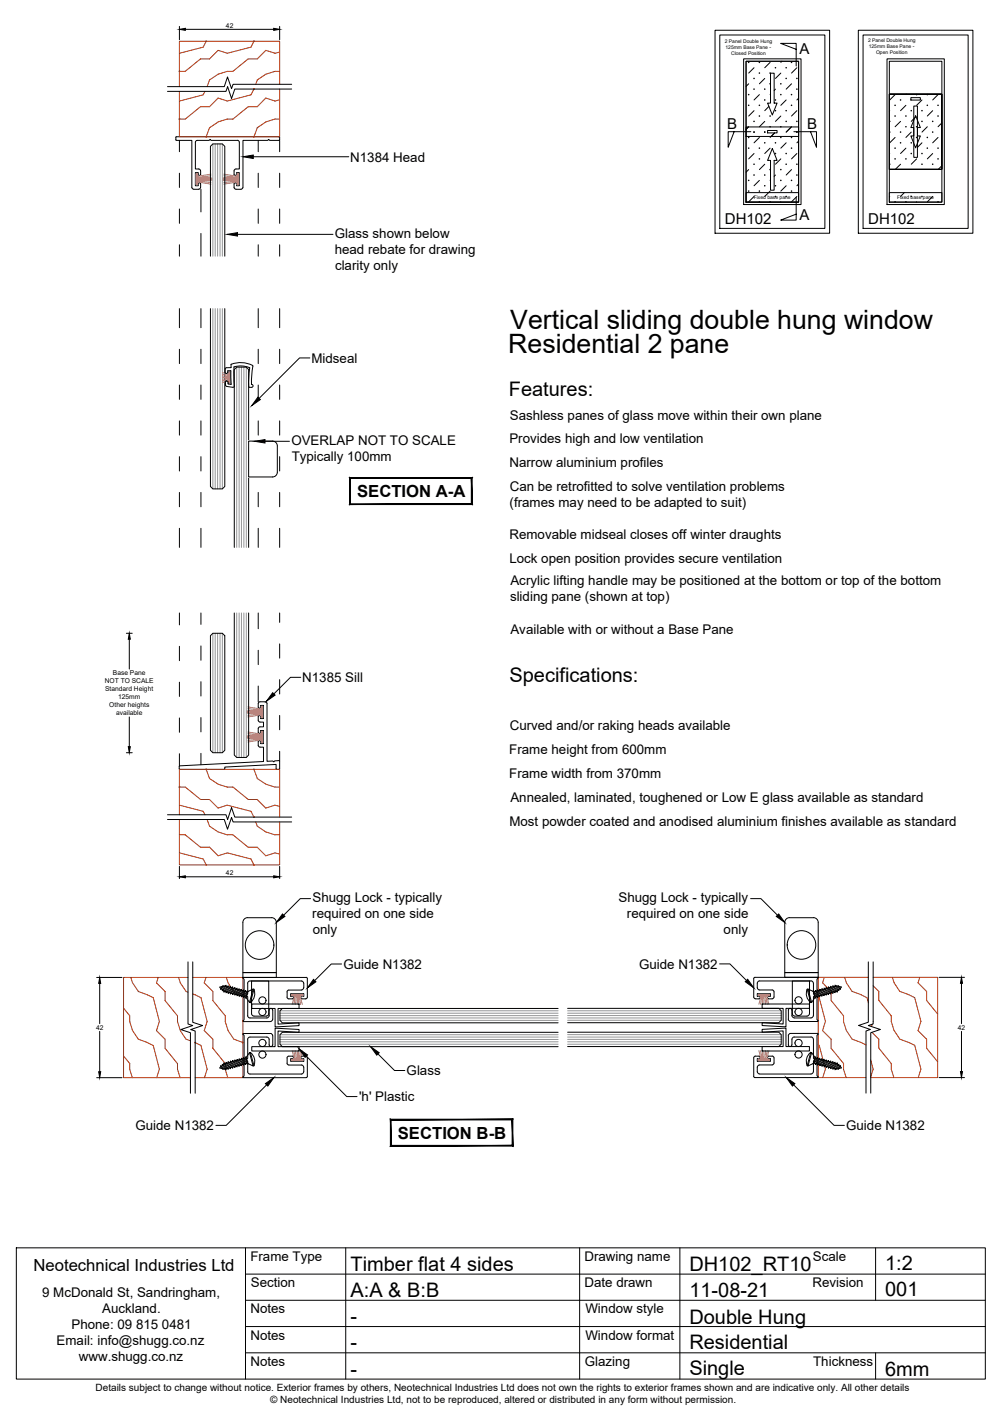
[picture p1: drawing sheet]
<svg xmlns="http://www.w3.org/2000/svg" width="210mm" height="297mm" viewBox="0 0 210 297" stroke-linecap="round" stroke-linejoin="round" font-family="sans-serif">
<!-- layer: APL Notes -->
<g fill="#000" stroke="#000" stroke-width=".21">
<path d="M98.7 100.2v5.3l.2 .2zM98.7 100.2l.2-.2v5.7zM73.4 100.2h25.3l.2-.2zM73.2 100h25.7l-25.5 .2zM73.2 100l.2 5.5v-5.3zM73.2 100l.2 5.5-.2 .2zM73.4 105.5l-.2 .2 25.5-.2zM73.2 105.7l25.5-.2 .2 .2z"/>
<path d="M107.3 234.6v5.3l.1 .2zM107.3 234.6l.1-.2v5.7zM81.9 234.6h25.4l.1-.2zM81.8 234.4h25.6l-25.5 .2zM81.8 234.4l.1 5.5v-5.3zM81.8 234.4l.1 5.5-.1 .2zM81.9 239.9l-.1 .2 25.5-.2zM81.8 240.1l25.5-.2 .1 .2z"/>
</g>
<!-- layer: AlumOutline -->
<g fill="none" stroke="#000" stroke-width=".21">
<path d="M36.8 29.3l.1 .1M36.8 28.8v.5M36.9 28.6l-.1 .2M36.9 29.4h3.3v9.9l.2 .3 1.2 .1 .4-.5M36.9 28.6h21.6M37.6 29.4v2.4M37.6 36.3v3M42 35.8v.7l-.2 .3-.3-.3v-.3h-.6v2.7h.6v-.4l.3-.2 .2 .2v.8M42.1 39.7v4.7M49 35.8v.7l.3 .3 .2-.3v-.3h.6v2.7h-.6v-.6h-.4v1.1l.3 .3 1.1-.1 .4-.4M49.7 29.4l.4 .4v5.6l-.9 .1-.2 .3M49.8 29.4h-5.6l-.2-.2-.2 .2-2.7 .1-.2 .3v5.6l.9 .1 .2 .3"/>
<path d="M54.1 29.4v2.4M54.1 36.3v3M58.5 28.6l.1 .7-.1 .1M58.5 29.4h-2l-.2-.2-.2 .2h-5.2v9.9M58.6 29.4v2.4M58.6 36.3v3M37.6 43.8v3M37.6 51.3v2.4M42.1 48.9v4.8M54.1 43.8v3M54.1 51.3v2.4M58.6 43.8v3"/>
<path d="M58.6 51.3v2.4M37.6 64.7v4M37.6 73.2v3M42.1 64.7v4M42.1 73.2v3M54.1 64.7v4M54.1 73.2v3M58.6 64.7v4M58.6 73.2v3M37.6 80.7v3M37.6 88.2v3M37.6 95.7v3"/>
<path d="M42.1 80.7v3M42.1 88.2v3M42.1 95.7v3M54.1 80.7v3M54.1 88.2v3M54.1 95.7v3M58.6 80.7v3M58.6 88.2v3M58.6 95.7v3M37.6 103.2v3M37.6 110.7v4M42.1 103.2v3"/>
<path d="M42.1 110.7v4M54.1 103.2v3M54.1 110.7v4M58.6 103.2v3M58.6 110.7v4M37.6 128.4v2.5M37.6 135.4v3M42.1 128.4v2.4M42.1 135.3v3M54.1 128.4v3.3M54.1 136.2v3M58.6 128.4v2"/>
<path d="M58.6 134.9v3M37.6 142.9v3M37.6 150.4v3M37.6 157.9v2.5M42.1 142.8v3M42.1 150.3v3M42.1 157.8v2.4M54.1 148.1l.2 .3 .3-.3M54.1 148.1v-.7l.2-.3 1.3-.1 .3 .2v12.3l1.2-.1 .3 .2 .1-.2h1l.1 1.6-.1 .1M54.1 152.6v.8l.2 .2 .3-.2v-.4h.6v2.8h-.6v-.4l-.3-.3-.2 .3v.9l.4 .2M54.1 143.7v3.3M54.5 156.5h.7v3l-17.5 .9-.2 .6 .2 .1 9.3 .1 .1-.5 10.7-.6 .1 1 .6 .1"/>
<path d="M54.6 148.1v-.3h.6v2.7h-.6v-.4l-.3-.2-.2 .2v.8l.2 .3 .9 .1v1h-.9l-.2 .3M58.6 142.4v3M58.6 149.9v3M58.6 157.4v1.9M50.9 204.9l.2 .2v8.5l-.2 .3 .1 .1M51 204.7l-.1 .2M51 216.5l-.1 .1 .2 .3v8.5l-.2 .2 .1 .1M51 216.5h5.9l.2 .5v1.9a.38 .38 0 0 1-.3 .3 .38 .38 0 0 1-.4-.3l-.1-1.4-.4-.3h-3.5l-.3 .1-.2 .4M51 204.8h13.1M51.9 206v-.3l.5-.2h10.7l.5 .2v1.2l-.2 .4-2.9 .1-.4 .4M51.9 206v2.2l-.3 .3 .3 .3v4M51.9 217.7v4l-.3 .3 .3 .3v2.2"/>
<path d="M56.4 211.6a.37 .37 0 0 1 .4-.4 .37 .37 0 0 1 .3 .4M56.4 211.6l-.1 1.4-.4 .2h-3.5h-.3l-.2-.5M57.1 213.5l-.2 .4-.3 .1h-5.6M57.1 211.6v1.9M60.1 207.8v1.1M64.1 204.7l.3 .3-.1 4.1-.3 .1-.9-.1v-.3h.5v-.7h-2.7v.7l.4-.1 .2 .3-.2 .2h-1l-.2-.3M159.1 205.5l-.4 .2-.1 .3 .1 1.1 .4 .3h2.8l.2 .3 .1 1.2-.4 .3h-.8l-.2-.2 .2-.3h.4v-.6h-2.8v.6l.6 .1v.3l-.9 .1-.4-.2 .1-4.2 13.3-.1-.2 .4v8.5l.3 .2M159.1 205.5h10.8M165.1 211.6a.37 .37 0 0 1 .4-.4 .37 .37 0 0 1 .4 .4M165.1 218.9a.37 .37 0 0 0 .4 .3 .37 .37 0 0 0 .4-.3M165.1 213.5l.3 .4 .2 .1h5.7M165.1 217l.1-.3 .4-.2h5.8l-.3 .4v8.4l.3 .4h-13.4l-.1-4.1 .2-.3h1.1v.4h-.6v.6h2.8v-.6h-.6v-.4h1.1l.2 .3 .1 1.1-.4 .4"/>
<path d="M165.2 211.6v1.9M165.2 217v1.9M165.9 211.6l.1 1.4 .4 .2M166.4 213.2h3.5M169.9 205.5h.2l.3 .5M170.4 212.7l-.1 .3-.4 .2M170.4 217.7l-.3-.4-.2-.1h-3.5l-.4 .3-.1 1.4M170.4 206v2.2l.3 .3-.3 .3v3.9M170.4 217.7v4l.3 .3-.3 .3v2.2M171.4 213.8l-.1 .2M51 225.7h13.1M60.1 222.7l.4 .4 2.9 .1 .2 .4v1.1l-.5 .3h-10.7l-.5-.3v-.2"/>
<path d="M60.1 221.6l.2-.3 1-.1 .2 .3-.1 .2h-.5v.6h2.7v-.6h-.5v-.4l.9-.1 .3 .2 .1 4.1-.3 .2M60.1 221.6v1.1M161.8 223.1l-2.9 .1-.3 .4 .1 1.1 .4 .3h10.8l.2-.1 .3-.4"/>
</g>
<!-- layer: Glass -->
<g fill="none" stroke="#939598" stroke-width=".21">
<path d="M44.6 30.1v23.6M45.1 30.1v23.6M45.6 30.1v23.6M46.1 30.1v23.6M46.6 30.1v23.6M44.6 64.7v37.7M45.1 64.7v37.7M45.6 64.7v37.7M46.1 64.7v37.7M46.6 64.7v37.7M49.6 76.9v37.8M50.1 76.9v37.8"/>
<path d="M50.6 76.9v37.8M51.1 76.9v37.8M51.6 76.9v37.8M44.6 132.7v25M45.1 132.7v25M45.6 132.7v25M46.1 132.7v25M46.6 132.7v25M49.6 128.4v30.3M50.1 128.4v30.3M50.6 128.4v30.3M51.1 128.4v30.3"/>
<path d="M51.6 128.4v30.3M58.6 212.8h58.3M58.6 213.2h58.3M58.6 213.7h58.3M58.6 212.2h58.3M58.6 211.7h58.3M58.6 217.7h58.3M58.6 217.2h58.3M58.6 216.8h58.3M58.6 218.2h58.3M58.6 218.7h58.3M118.9 212.7h44.8"/>
<path d="M118.9 213.2h44.8M118.9 213.7h44.8M118.9 212.2h44.8M118.9 211.7h44.8M118.9 217.2h44.8M118.9 218.2h44.8M118.9 218.7h44.8M118.9 217.7h44.8M118.9 216.7h44.8"/>
</g>
<g fill="none" stroke="#000" stroke-width=".21">
<path d="M44.1 53.7v-23l.5-.6h2l.5 .6v23M44.1 64.7v37.2l.5 .5h2l.5-.5v-37.2M52.1 92.4h5a1.01 1.01 0 0 1 1 1v5.5a1.01 1.01 0 0 1-1 1h-5zM49.1 114.7v-37.3l.5-.5h2l.5 .5v37.3M44.1 133.2l.5-.5h2l.5 .5v24l-.5 .5h-2l-.5-.5zM49.1 128.4v29.8l.5 .5h2l.5-.5v-29.8M52.7 210.3h9.9v1h-4.4v3.2l4.4-.2v.5l-5 .3v-3.8h-4.9zM52.7 219.3h4.9v-3.9l5 .3v.5l-4.4-.2v3.3h4.4v.9h-9.9zM116.9 211.3h-57.8l-.5 .4v2l.5 .6h57.8M116.9 216.2h-57.8l-.5 .6v1.9l.5 .6h57.8M118.9 211.2h44.2l.6 .5v2l-.6 .5h-44.2M118.9 216.2h44.2l.6 .5v2l-.6 .5h-44.2"/>
<path d="M159.7 210.3h9.9v.9h-5v3.9l-4.9-.3v-.6l4.4 .3v-3.3h-4.4zM159.7 215.6l4.9-.2v3.8h5v1h-9.9v-1h4.4v-3.3l-4.4 .3z"/>
<circle cx="55" cy="212" r=".75"/>
<circle cx="55" cy="218.5" r=".75"/>
<circle cx="55" cy="209.6" r=".75"/>
<circle cx="167.3" cy="218.5" r=".75"/>
<circle cx="167.3" cy="209.5" r=".75"/>
<circle cx="167.3" cy="212" r=".75"/>
<circle cx="55" cy="220.9" r=".75"/>
<circle cx="167.3" cy="220.9" r=".75"/>
</g>
<!-- layer: WeatherStrip -->
<g fill="none" stroke="#b85c73" stroke-width=".21">
<path d="M41 36.3h.4v2.4h-.4zM41.2 36.3v2.4M41.4 37.5h3M41.4 38.1l2.8 .5M41.4 37.9l2.8 .3M44.2 37.2l-2.8 .1h3M44.2 36.5l-2.8 .4M44.2 36.8l-2.8 .3M44.4 37.7h-3l2.8 .2M46.6 37.5h3M46.6 37.7h3l-2.7 .2M46.9 37.2l2.7 .1h-3"/>
<path d="M46.9 36.5l2.7 .4M46.9 36.8l2.7 .3M49.6 36.3h.4v2.4h-.4zM49.6 38.1l-2.7 .5M49.6 37.9l-2.7 .3M49.8 36.3v2.4M46.6 78l1.3 .5M46.6 78.4l1.3 .3M46.6 78.7l1.3 .2M46.6 79.1h1.3M47.9 77.9h.4v2.4h-.4zM47.9 79.7l-1.3 .4"/>
<path d="M47.9 79.5l-1.3 .3M47.9 79.3l-1.3 .1M48.1 77.9v2.4M51.7 154.4h3M51.7 154.6h3l-2.8 .1M51.7 149.1h3M51.7 149.3h3l-2.8 .2M51.9 154l2.8 .2h-3M51.9 153.3l2.8 .5M51.9 153.7l2.8 .3M51.9 148.8l2.8 .1h-3M51.9 148.1l2.8 .4"/>
<path d="M51.9 148.4l2.8 .3M54.7 153.2h.4v2.4h-.4zM54.7 147.9h.4v2.4h-.4zM54.7 155l-2.8 .4M54.7 154.8l-2.8 .3M54.7 149.7l-2.8 .5M54.7 149.5l-2.8 .3M54.9 147.9v2.4M54.9 153.2v2.4M61.1 208.2h2.4v.4h-2.4zM61.1 208.4h2.4M61.7 208.6l-.5 1.8"/>
<path d="M61.9 208.6l-.3 1.8M62.1 208.6l-.2 1.8M62.3 208.6v1.8M62.5 208.6l.1 1.8M62.7 208.6l.3 1.8M62.9 208.6l.4 1.8M158.8 208.2h2.4v.4h-2.4zM158.8 208.4h2.4M159.4 208.6l-.4 1.8M159.6 208.6l-.3 1.8M159.8 208.6l-.1 1.8M160 208.6v1.8"/>
<path d="M160.2 208.6l.2 1.8M160.4 208.6l.3 1.8M160.6 208.6l.5 1.8M61.1 221.9h2.4v.3h-2.4zM61.1 222h2.4M61.2 220.1l.5 1.8M61.6 220.1l.3 1.8M61.9 220.1l.2 1.8M62.3 220.1v1.8M62.6 220.1l-.1 1.8M63 220.1l-.3 1.8M63.3 220.1l-.4 1.8"/>
<path d="M158.8 221.8h2.4v.4h-2.4zM158.8 222h2.4M159 220.1l.4 1.7M159.3 220.1l.3 1.7M159.7 220.1l.1 1.7M160 220.1v1.7M160.4 220.1l-.2 1.7M160.7 220.1l-.3 1.7M161.1 220.1l-.5 1.7"/>
</g>
<!-- layer: Components -->
<g fill="none" stroke="#000" stroke-width=".21">
<path d="M47.4 77l-.2 .3v.8l.4 .1 .1-.5h.6M47.5 79.8h.1M47.5 79.8l-.3 .2M47.5 79.8l.2 .1 .1 .5 .6 .1M48.3 77.6l.1 2.9M48.4 77h-1M52.9 76.5l.1 .2M52.9 76.5a5.5 5.5 0 0 0-4.5-.2v.7M53 76.7l-.3 3.8a.32 .32 0 0 1 .3 .3 .32 .32 0 0 1-.3 .3h-.4l-.2-.1M47.2 80.1l.1 .6 .2 .2M47.5 80.9l1.3 .2 .3-.1-.1-4.1a4.3 4.3 0 0 1 3.3 .2l-.2 3.9M46.5 206.7l-.4 .1 .1 .4 .5-.5"/>
<path d="M46.5 206.6l.3-.1-.1 .2M46.5 206.6l-.3 .4M46.7 207.4l.2 .2M46.9 207.6v.2l.2-.1M47.1 206.6l-.5 .7-.2-.2M47.1 206.6l.3-.2-.1 .2M47.1 206.6h-.4M47.1 207.7h.3M47.3 206.6l-.7 .9v-.2M47.3 206.6l.3 .1M47.4 207.7l-.1 .3 .3-.2M47.6 207.8l.2 .1"/>
<path d="M47.6 206.7l.2-.2v.2M47.6 206.7l-.7 .9M47.8 206.7l-.7 1M47.8 206.7l.2 .1M47.8 207.9v.2l.2-.2M48 207.9l.3 .1v.2l.2-.2M48.2 206.8l-.6 1M48.5 208l.2 .1v.2l.3-.1M48.5 206.9l-.3-.1 .1-.2-.3 .2-.6 .9M48.5 206.9l.2-.2v.3h.3l.2-.1-.7 1.1M48.5 206.9l-.7 1M48.7 207l-.7 .9"/>
<path d="M49 207l-.7 1M49 208.2h.2M49.1 207.1l.3 .1-.7 .9M49.2 208.2v.3l.2-.2M49.4 207.2l.3-.2-.1 .2M49.4 208.3l.2 .1M49.6 207.2l.3 .1 .2-.2v.2M49.6 207.2l-.6 1M49.6 208.4v.2l.3-.2M49.9 208.4l.2 .1M49.9 207.3l-.7 .9M50.1 207.3l.2 .1"/>
<path d="M50.1 207.3l-.7 1M50.1 208.5v.2l.2-.2M50.3 207.4l.3-.2-.1 .3M50.3 208.5l.3 .1M50.3 207.4l-.7 1M50.5 207.5h.3M50.5 207.5l-.6 .9M50.6 208.6v.2l.2-.2 .2 .1M50.8 207.5l.2-.1v.2M50.8 207.5l-.7 1M51 207.6l.3 .1M51 207.6l-.7 .9"/>
<path d="M51 208.7v.2l.2-.1M51.2 208.8h.3M51.3 207.7l.2-.2-.1 .2 .3 .1M51.3 207.7l-.7 .9M51.4 207.7l-.6 .9M51.5 208.8v.3l.1-.1M51.7 208.6l-.2 .2M51.7 207.8l-.7 .9M51.9 207.9l-.7 .9M51.9 207.7l1.1-.5-.7 2.8-.7-1zM51.9 207.7l-.2 .1M53 207.2h.2"/>
<path d="M53.2 207.2a2.34 2.34 0 0 1-.8 2.8M53.2 207.2l-.8 2.8h-.1M169.1 207.2a2.34 2.34 0 0 0 .7 2.8M169.1 207.2l.7 2.8M169.3 207.2h-.2M170 210h-.2M170.4 207.7l-.1-.1 .3 .2M170.4 207.7l-1.1-.5 .7 2.8M170.4 207.7l.3 1.3M170.4 207.9l.6 .9M170.6 207.8l.7 .9M170.6 208.6l.2 .2"/>
<path d="M170.7 209l-.7 1M170.8 208.8v.3l-.1-.1M170.9 207.7l.6 .9M171 207.6l-.2-.1 .1 .2-.3 .1M171 208.8h-.2M171 207.6l.7 1M171.3 208.7v.2l-.3-.1M171.3 207.6h-.3M171.3 207.6l.7 .9M171.5 207.5l-.2-.1v.2M171.5 207.5l.7 1M171.7 208.6v.2l-.2-.2-.2 .1"/>
<path d="M171.8 207.4l-.3 .1M171.8 207.4l.6 1M172 207.4l-.3-.2 .1 .2M172 207.4l.6 1M172 208.5l-.3 .1M172.2 208.5v.2l-.2-.2M172.2 207.3l-.2 .1M172.2 207.3l.7 1M172.4 208.4l-.2 .1M172.4 207.3l.7 .9M172.6 208.4v.2l-.2-.2M172.7 207.2l-.3 .1-.2-.2v.2"/>
<path d="M172.7 207.2l.6 1M172.9 207.1l-.3-.1 .1 .2M172.9 208.3l-.3 .1M173.1 208.2v.3l-.2-.2M173.1 207.1h-.2l.7 1M173.3 207l.7 1M173.3 208.2h-.2M173.6 207l.7 .9M173.8 206.9l.2-.1v-.2l.9 1.1M173.8 206.9l-.3-.2 .1 .3h-.3l-.2-.1 .7 1.1M173.8 208l-.2 .1v.2l-.3-.1M173.8 206.9l.7 .9"/>
<path d="M174 206.8l.7 1M174.3 207.9l-.3 .1v.2l-.2-.2M174.5 207.8v.3l-.2-.2M174.5 206.7l.7 1M174.5 206.7l-.3 .1M174.7 206.7l-.3-.2 .1 .2M174.7 206.7l.7 .9M174.7 207.8h-.2M174.9 207.7v.2l-.2-.1M175 206.6l.7 .9v-.2M175 206.6l-.3 .1M175.2 206.5l.5 .8 .2-.2"/>
<path d="M175.2 206.5l-.3-.1 .1 .2M175.2 206.5l.4 .1M175.2 207.7h-.3M175.4 207.6v.2l-.2-.1M175.6 207.4l-.2 .2M175.8 206.7h.4l-.1 .5-.6-.7 .6 .5M46.2 223.5l.6 .5-.6-.7-.1 .4 .4 .1M46.4 223.4l.2-.2 .5 .8M46.6 223.2v-.2l.7 .9M46.7 223.9l.4 .1M46.9 222.9l.7 .9M46.9 222.9l-.2 .2"/>
<path d="M47.1 222.8l-.2-.2v.3M47.1 222.8l.7 1M47.3 223.9l.1 .2-.3-.1M47.4 222.7l.6 1 .3 .2-.1-.2 .3-.1M47.4 222.7l-.3 .1M47.6 222.7l-.3-.2 .1 .2M47.6 222.7l.6 1M47.6 223.8l-.3 .1M47.8 223.8v.2l-.2-.2M47.8 222.6l.7 1M47.8 222.6l-.2 .1M48 222.6l.7 .9"/>
<path d="M48 223.7l-.2 .1M48 222.6l-.2-.2v.2M48.3 222.5l.7 1M48.5 222.4l-.2-.1v.2l-.3 .1M48.5 222.4l.7 1.2-.5-.1v.2l-.2-.1M48.7 222.4l.7 .9-.3 .1M49 222.3l-.3-.1v.2h-.2M49 222.3l.6 1M49.2 222.3h-.2M49.2 222.3l.7 .9M49.4 222.2l-.2-.2v.3M49.4 222.2l.7 1"/>
<path d="M49.6 223.3l.1 .2-.3-.2M49.6 222.1l-.2 .1M49.6 222.1l.7 1M49.9 222.1l-.3-.2v.2M49.9 222.1l.6 .9M50.1 223.2v.2l-.2-.2-.3 .1M50.1 222l-.2 .1M50.1 222l.7 1M50.3 222l-.2-.2v.2M50.3 223.1l-.2 .1M50.3 222l.7 .9M50.5 223l.1 .3-.3-.2"/>
<path d="M50.6 221.9l-.3 .1M50.6 221.9l.7 .9M50.8 223h-.3M50.8 221.8l.6 1M51 222.9v.2l-.2-.1M51 221.8h-.2l-.2-.1v.2M51 221.8l.7 .9M51.2 221.7l-.2-.2v.3M51.2 221.7l.7 .9M51.3 222.8l-.3 .1M51.5 221.6l-.3 .1M51.5 221.6l.2 .3"/>
<path d="M51.6 221.5l-.1-.1v.2M51.7 222.7l-.3 .1 .1 .2-.2-.2M51.7 222.7l.3 .2-.1-.1M52.3 220.5l.7 2.8-1.1-.5-.3-1.3zM52.4 220.5a2.34 2.34 0 0 1 .8 2.7M52.4 220.5l.8 2.8M52.4 220.5h-.1M53.2 223.3h-.2M169.8 220.4l-.7 2.9h.2M169.8 220.4l.2 .1M169.8 220.4a2.34 2.34 0 0 0-.7 2.8M170 220.5l-.7 2.8 1.1-.5"/>
<path d="M170 220.5l.7 1M170.6 222.7l.3 .1-.1 .2 .2-.2M170.6 222.7l-.2 .1M170.7 221.5l.1-.1v.2M170.7 221.5l-.3 1.3M170.8 221.6l.2 .1M170.8 221.6l-.2 .3M171 221.7l.3-.2v.3M171 222.8l.3 .1M171 221.7l-.6 .9M171.3 221.8h.2l.2-.1v.2M171.3 221.8l-.7 .9"/>
<path d="M171.3 222.9v.2l.2-.1M171.5 223h.3M171.5 221.8l-.6 1M171.7 221.9h.3M171.7 221.9l-.7 .9M171.8 223l-.1 .2 .3-.1M172 223.1h.2M172 221.9l.2-.1v.2M172 221.9l-.7 1M172.2 222l.2 .1M172.2 222l-.7 1M172.2 223.1v.3l.2-.2 .3 .1"/>
<path d="M172.4 222.1l.2-.2v.2M172.4 222.1l-.6 .9M172.6 222.1l.3 .1M172.6 222.1l-.6 1M172.7 223.3l-.1 .2 .3-.2M172.9 222.2l.2-.2v.3M172.9 222.2l-.7 .9M173.1 222.3h.2M173.1 222.3l-.7 .9M173.3 222.3l.3-.1v.2h.2M173.3 222.3l-.6 1M173.6 222.4l-.7 .9 .2 .1"/>
<path d="M173.8 222.4l.2-.1v.2l.3 .1M173.8 222.4l-.7 1.2 .2-.2 .3 .1-.1 .2 .3-.1M174 222.5l-.7 .9M174.2 223.7l.3 .1M174.3 222.6l-.7 .9M174.3 222.6l.2-.2v.2M174.5 222.6l-.7 1M174.5 222.6l.2 .1M174.5 223.8l-.1 .2 .3-.2M174.7 222.7l.2-.2v.2M174.7 222.7l-.7 .9M174.7 223.8l.3 .1"/>
<path d="M174.9 222.7l-.7 1-.2 .1v-.2h-.2M174.9 222.7l.3 .1M175 223.9l-.1 .2 .3-.2M175.2 222.8l.2-.2v.3M175.2 222.8l-.7 1M175.4 222.9l-.7 .9M175.4 222.9l.2 .1M175.6 223.8l-.4 .1M175.7 223.2v-.3l-.7 1M175.9 223.3l-.2-.1-.5 .7M176.1 223.4l-.6 .6 .6-.8 .1 .5-.4 .1"/>
</g>
<!-- layer: Glass -->
<g fill="#fff" stroke="#fff" stroke-width=".21">
<path d="M52.1 92.4h5.2zM52.1 92.4h5.2z"/>
<path d="M52.1 92.4l5.3 .1zM52.1 92.4l5.3 .1z"/>
<path d="M52.1 92.5h5.5zM52.1 92.5h5.5z"/>
<path d="M52.1 92.5l5.6 .1zM52.1 92.5l5.6 .1z"/>
<path d="M52.1 92.6l5.8 .2-.2-.2zM52.1 92.6l5.8 .2h-5.8z"/>
<path d="M52.1 92.8l5.9 .1-.1-.1zM52.1 92.8l5.9 .1h-5.9z"/>
<path d="M52.1 92.9l5.9 .2v-.2zM52.1 92.9l5.9 .2h-5.9z"/>
<path d="M52.1 93.1l6 .1-.1-.1zM52.1 93.1l6 .1h-6z"/>
<path d="M52.1 93.2l6 .2v-.2zM52.1 93.2l6 .2h-6z"/>
<path d="M52.1 93.4l6 5.5v-5.5zM52.1 93.4l6 5.5h-6z"/>
<path d="M52.1 98.9l6 .2v-.2zM52.1 98.9l6 .2h-6z"/>
<path d="M52.1 99.1l5.9 .2 .1-.2zM52.1 99.1l5.9 .2h-5.9z"/>
<path d="M52.1 99.3l5.9 .1v-.1zM52.1 99.3l5.9 .1h-5.9z"/>
<path d="M52.1 99.4l5.8 .2 .1-.2zM52.1 99.4l5.8 .2h-5.8z"/>
<path d="M52.1 99.6l5.6 .1 .2-.1zM52.1 99.6l5.6 .1h-5.6z"/>
<path d="M52.1 99.7h5.6zM52.1 99.7l5.5 .1z"/>
<path d="M52.1 99.8h5.5zM52.1 99.8l5.3 .1z"/>
<path d="M52.1 99.9h5.3zM52.1 99.9h5.2z"/>
<path d="M52.1 99.9h5.2zM52.1 99.9h5z"/>
</g>
<!-- layer: Text2 -->
<path d="M26.5 132.7h1.2M27.1 133.9v6.3M26.5 157.7h1.2M27.1 150.2v6.2" fill="none" stroke="#000" stroke-width=".21"/>
<path d="M27.1 132.7l.2 1.2h-.4zM26.9 156.4h.4l-.2 1.3z" fill="#000" stroke="#000" stroke-width=".21"/>
<!-- layer: Dimensions -->
<g fill="none" stroke="#000" stroke-width=".21">
<path d="M37.6 5.5v2.8M38.8 6.1h18.5M58.6 5.5v2.8M37.6 181.5v2.6M38.8 183.7h18.5M58.6 181.5v2.6M20.2 204.8h5.4M20.9 206v8.4M20.9 216.1v8.4M196.7 204.7h5.3M201.4 206v8.4M201.4 216.1v8.4"/>
<path d="M20.2 225.7h5.4M196.7 225.7h5.3"/>
</g>
<path d="M37.6 6.1l1.2-.2v.5zM57.3 5.9l1.3 .2-1.3 .3zM37.6 183.7l1.2-.2v.4zM57.3 183.5l1.3 .2-1.3 .2zM20.9 204.8l.2 1.2h-.4zM201.4 204.7l.2 1.3h-.4zM20.7 224.5h.4l-.2 1.2zM201.2 224.5h.4l-.2 1.2z" fill="#000" stroke="#000" stroke-width=".21"/>
<!-- layer: Timber 1 -->
<g fill="#b82e00" stroke="#b82e00" stroke-width=".21">
<circle cx="53.2" cy="28.6" r=".08"/>
<circle cx="43.2" cy="28.6" r=".08"/>
<circle cx="37.6" cy="24.9" r=".08"/>
<circle cx="37.6" cy="14.9" r=".08"/>
<circle cx="53.2" cy="18.7" r=".08"/>
<circle cx="53.2" cy="8.6" r=".08"/>
<circle cx="43.2" cy="8.6" r=".08"/>
<circle cx="53.2" cy="161.2" r=".08"/>
<circle cx="43.2" cy="161.2" r=".08"/>
<circle cx="37.6" cy="164.9" r=".08"/>
<circle cx="53.2" cy="171.2" r=".08"/>
<circle cx="53.2" cy="181.2" r=".08"/>
<circle cx="43.2" cy="181.2" r=".08"/>
<circle cx="50.9" cy="208.4" r=".08"/>
<circle cx="50.9" cy="218.4" r=".08"/>
<circle cx="40.9" cy="218.4" r=".08"/>
</g>
<g fill="none" stroke="#b82e00" stroke-width=".21">
<path d="M42.9 19.1l-.3 .7-5 1.4M43.2 8.6l-.6 1.2-5 1.4M47.6 11.1l-1.9-.6-1.8 1.8h-1.9l-3.2 2.7h-1.2M53.2 18.7l-.6 1.1-5 1.4M53.2 8.6l-.6 1.2-5 1.4M55.7 15.5l-1.8 1.2-.3 1M58.6 17.7v-9.1h-21v9.5M58.6 18.7v9.9h-21v-9.5M58.6 10.9l-1 .3-1.9-.7-1.8 1.8h-1.9l-3.2 2.7h-1.2l-1.9 .5-1.8 1.2-.5 1.4M58.6 15h-1l-1.9 .5M37.6 24.9h1.2M47.6 21.2l-1.9-.7-1.8 1.9h-1.9l-3.2 2.6"/>
<path d="M48.8 24.9h-1.2l-1.9 .6-1.8 1.3-.7 1.8M55.7 25.6l-1.8 1.2-.7 1.8M58.6 20.9l-1 .3-1.9-.7-1.8 1.9h-1.9l-3.2 2.6M58.6 24.9h-1l-1.9 .6M37.6 171.7v9.5h21v-9M37.6 170.7v-9.5h21v10M37.6 178.7l5 1.3 .6 1.2M37.6 168.7l5 1.3M37.6 164.9h1.2l3.2 2.6h1.9l1.8 1.8 1.9-.6M37.6 174.9h1.2l3.2 2.6h1.9l1.8 1.8 1.9-.6M37.6 174.9h.1M42.6 170l.3 .7"/>
<path d="M43.2 161.2l.7 1.9 1.8 1.2M43.4 171.7l.5 1.4 1.8 1.2 1.9 .6h1.2l3.2 2.6h1.9l1.8 1.8 1.9-.6M45.7 164.3l1.9 .6h1.2l3.2 2.6h1.9l1.8 1.8 1.9-.6 1 .2M47.6 178.7l5 1.3 .6 1.2M47.6 168.7l5 1.3M52.6 170l.6 1.2M53.2 161.2l.7 1.9 1.8 1.2M53.6 172.2l.3 .9 1.8 1.2M55.7 164.3l1.9 .6h1M55.7 174.3l1.9 .6h1M57.6 178.7l1 .2M25.9 211.2l1.3 1.6v1.2l.6 1.9"/>
<path d="M27.4 204.8l.4 1.1M27.8 205.9l1.2 1.8M27.8 215.9l1.2 1.8M29 207.7l3.1 1.3 1.3 5M29 217.7l3.1 1.3 1.3 5M32.8 215.9l1.8 1.8v1.9l2.6 3.2v1.2l.5 1.7M33.1 204.8l-.3 1.1 1.8 1.8v1.9l2.6 3.2v1.2l.6 1.9M33.4 214l-.6 1.9M37.4 204.8l.4 1.1 1.2 1.8 .4 .1M37.8 215.9l1.2 1.8 .9 .3M39.4 204.8h-13.5v20.9h14M40.4 204.8h10.5v20.9h-10"/>
<path d="M40.4 208.2l1.7 .8 1.3 5M40.9 218.4l1.2 .6 1.3 5M42.8 215.9l1.8 1.8v1.9l2.6 3.2v1.2l.5 1.7M43.2 204.8l-.4 1.1 1.8 1.8v1.9l2.6 3.2v1.2l.6 1.9M43.4 214l-.6 1.9M47.4 204.8l.4 1.1 1.2 1.8 1.9 .7M47.8 215.9l1.2 1.8 1.9 .7M171.4 208.9l.2 .1 1.3 5-.6 1.9 1.8 1.8v1.9l2.6 3.2v1.2l.6 1.7M171.4 218.9l.2 .1 1.3 5-.5 1.7M172.7 204.7l-.4 1.2 1.8 1.8v1.9l2.6 3.2v1.2l.6 1.9 1.2 1.8 2.9 1.2M176.9 204.7l.4 1.2 1.2 1.8M178.5 207.7l3.1 1.3 .3 1.1"/>
<path d="M181.9 204.7h-10.5v21h10M182.7 216.2l1.4 1.5v1.9M182.7 214.6l-.1 .4M182.9 204.7h13.5v21h-14M182.9 213.9v.1M182.9 206.5l1.2 1.2v1.9M184.1 209.6l2.6 3.2v1.2l.6 1.9M184.1 219.6l2.6 3.2v1.2l.6 1.7M186.9 204.7l.4 1.2M187.3 215.9l1.2 1.8 3.1 1.3 1.3 5M187.3 205.9l1.2 1.8M188.5 207.7l3.1 1.3 1.3 5"/>
<path d="M192.7 204.7l-.4 1.2 1.8 1.8v1.9l2.3 2.8M192.9 214l-.6 1.9 1.8 1.8v1.9l2.3 2.8M25.9 221.2l1.3 1.6v1.2l.5 1.7M33.4 224l-.6 1.7M43.4 224l-.6 1.7M182.4 222l.5 2-.5 1.6M192.9 224l-.5 1.7"/>
</g>
<!-- layer: Shugg Blocks -->
<path d="M61.1 18.7h-11.9l-.7 1.9-.8-2.5-.4 1h-12.2M61.1 17.7h-12.3l-.3 .9-.8-2.5-.7 2h-11.9M35.1 170.7h12.2l.4 1 .8-2.5 .7 2h11.9M35.1 171.7h11.9l.7 2 .8-2.5 .3 1h12.3M39.4 201.5v13l1 .3-2.5 .9 2 .6v12.7M40.4 201.5v12.7l2 .6-2.4 .9 .9 .3v13M181.9 201.5v12.6l-2 .7 2.4 .9-.9 .3v13M182.9 201.5v13l-1 .3 2.5 .9-2 .6v12.7" fill="none" stroke="#000" stroke-width=".21"/>
<!-- layer: TitleBlock -->
<g fill="none" stroke="#000" stroke-width=".21">
<path d="M149.8 6.3h24v42.6h-24zM150.8 7.3h22v40.5h-22zM155.8 12.3h12v30.5h-12zM156.3 12.8h11v15.8h-11zM156.3 12.8h11v29.5h-11zM156.8 17.6l-.5 .5M158 14.2l-1.2 1.1M159.1 19.8l-1.1 1.1M160.2 16.4l-1.1 1.2M161.3 13.1l-1.1 1.1M161.4 15.3h.8v6.3h.6l-1 2.5-1-2.5h.6zM161.4 19.7l-.1 .1"/>
<path d="M162.4 18.7l-.2 .3M163.6 15.3l-1.2 1.1M163.8 12.8l-.2 .3M165.8 17.6l-1.1 1.1M166.8 10.3l-3.3-1.2h3.3v4.7M166.9 14.2l-1.1 1.1M179.8 6.3h24v42.6h-24zM180.8 7.3h22v40.5h-22zM185.8 12.3h12v30.5h-12zM186.3 12.8h11v29.5h-11zM186.3 19.7h11v15.8h-11h11v-15.8h-11v15.8zM187.5 19.8l-1.1 1.1"/>
<path d="M189.9 19.7l-.1 .1M196.5 19.8l-1.1 1.1M153.8 27.6l-1.3 3.2v-3.2h4.8M156.3 26.6h11v15.7h-11zM156.8 26.6l-.5 .5M156.8 35.5l-.5 .6M158 23.2l-1.2 1.1M158 32.2l-1.2 1.1M159.1 28.8l-1.1 1.1M159.1 37.8l-1.1 1.1M160.2 25.4l-1.1 1.2M160.2 34.4l-1.1 1.1"/>
<path d="M160.8 27.3h2v.5h-2zM161.1 22.3l-.9 .9M161.3 31l-1.1 1.2M161.4 37.7l-.1 .1M161.8 31.1l1 2.5h-.6v6.2h-.8v-6.2h-.6zM162.3 27.8l-1 1M162.4 36.7l-.2 .2M163.6 24.3l-1.2 1.1M163.6 33.3l-1.2 1.1M164.7 20.9l-1.1 1.2M164.7 29.9l-1.1 1.1M164.7 38.9l-1.1 1.1"/>
<path d="M165.8 26.6l-1.1 1.1M165.8 35.5l-1.1 1.2M166.3 27.6h4.7v3.2l-1.2-3.2M166.9 23.2l-1.1 1.1M166.9 32.2l-1.1 1.1M167.3 20.6l-.4 .3M167.3 29.6l-.4 .3M167.3 38.6l-.4 .3M186.4 23.2l-.1 .1M186.4 32.2l-.1 .1M187.5 28.8l-1.1 1.1M188.7 25.4l-1.2 1.2"/>
<path d="M188.7 34.4l-1.1 1.1M189.8 22.1l-1.1 1.1M189.8 31l-1.1 1.2M190.8 20.5h2v.5h-2zM190.9 27.7l-1.1 1.1M191.4 22.2h.8v6.3h.6l-1 2.5-1-2.5h.6zM191.4 24.9l-.5 .5M191.8 24.2l1 2.5h-.6v6.3h-.8v-6.3h-.6zM191.9 24.4l-.3 .3M192 33.3l-1.1 1.1M193.1 20.9l-1.1 1.2M193.1 29.9l-.9 1"/>
<path d="M194.3 26.6l-1.2 1.1M195.4 23.2l-1.1 1.1M195.4 32.2l-1.1 1.1M196.5 28.8l-1.1 1.1M197.3 25.7l-.8 .9M197.3 34.7l-.7 .8M156.3 40.4h11v1.9h-11zM158 41.2l-1.2 1.1M161.3 40l-1.1 1.2M163.6 42.3h-.1M166.8 41.3v4.8h-3.3l3.3-1.2M166.9 41.2l-1.1 1.1"/>
<path d="M186.3 40.4h11v1.9h-11zM186.4 41.2h-.1M189.4 40.4l-.7 .8M192 42.3h-.1M195.4 41.2l-1.1 1.1"/>
</g>
<g fill="#000" stroke="#000" stroke-width=".21">
<circle cx="156.8" cy="19.8" r=".06"/>
<circle cx="156.8" cy="13.1" r=".06"/>
<circle cx="158" cy="16.4" r=".06"/>
<circle cx="158" cy="18.7" r=".06"/>
<circle cx="159.1" cy="13.1" r=".06"/>
<circle cx="159.1" cy="15.3" r=".06"/>
<circle cx="160.2" cy="18.7" r=".06"/>
<circle cx="161.3" cy="15.3" r=".06"/>
<circle cx="161.3" cy="17.6" r=".06"/>
<circle cx="162.4" cy="14.2" r=".06"/>
<circle cx="163.6" cy="17.6" r=".06"/>
<circle cx="163.6" cy="19.8" r=".06"/>
<circle cx="164.7" cy="16.4" r=".06"/>
<circle cx="164.7" cy="14.2" r=".06"/>
<circle cx="165.8" cy="13.1" r=".06"/>
<circle cx="165.8" cy="19.8" r=".06"/>
<circle cx="166.9" cy="16.4" r=".06"/>
<circle cx="166.9" cy="18.7" r=".06"/>
<circle cx="192" cy="19.8" r=".06"/>
<circle cx="194.3" cy="19.8" r=".06"/>
<circle cx="156.8" cy="28.8" r=".06"/>
<circle cx="156.8" cy="22.1" r=".06"/>
<circle cx="156.8" cy="37.8" r=".06"/>
<circle cx="156.8" cy="31" r=".06"/>
<circle cx="158" cy="27.7" r=".06"/>
<circle cx="158" cy="25.4" r=".06"/>
<circle cx="158" cy="34.4" r=".06"/>
<circle cx="158" cy="36.7" r=".06"/>
<circle cx="159.1" cy="24.3" r=".06"/>
<circle cx="159.1" cy="22.1" r=".06"/>
<circle cx="159.1" cy="31" r=".06"/>
<circle cx="159.1" cy="33.3" r=".06"/>
<circle cx="160.2" cy="20.9" r=".06"/>
<circle cx="160.2" cy="36.7" r=".06"/>
<circle cx="160.2" cy="29.9" r=".06"/>
<circle cx="160.2" cy="27.7" r=".06"/>
<circle cx="160.2" cy="38.9" r=".06"/>
<circle cx="161.3" cy="35.5" r=".06"/>
<circle cx="161.3" cy="24.3" r=".06"/>
<circle cx="161.3" cy="26.5" r=".06"/>
<circle cx="162.4" cy="38.9" r=".06"/>
<circle cx="162.4" cy="32.2" r=".06"/>
<circle cx="162.4" cy="20.9" r=".06"/>
<circle cx="162.4" cy="29.9" r=".06"/>
<circle cx="162.4" cy="23.2" r=".06"/>
<circle cx="163.6" cy="26.5" r=".06"/>
<circle cx="163.6" cy="28.8" r=".06"/>
<circle cx="163.6" cy="37.8" r=".06"/>
<circle cx="163.6" cy="35.5" r=".06"/>
<circle cx="164.7" cy="32.2" r=".06"/>
<circle cx="164.7" cy="23.2" r=".06"/>
<circle cx="164.7" cy="25.4" r=".06"/>
<circle cx="164.7" cy="34.4" r=".06"/>
<circle cx="165.8" cy="37.8" r=".06"/>
<circle cx="165.8" cy="28.8" r=".06"/>
<circle cx="165.8" cy="22.1" r=".06"/>
<circle cx="165.8" cy="31" r=".06"/>
<circle cx="166.9" cy="25.4" r=".06"/>
<circle cx="166.9" cy="34.4" r=".06"/>
<circle cx="166.9" cy="27.7" r=".06"/>
<circle cx="166.9" cy="36.7" r=".06"/>
<circle cx="186.4" cy="27.7" r=".06"/>
<circle cx="186.4" cy="34.4" r=".06"/>
<circle cx="186.4" cy="25.4" r=".06"/>
<circle cx="187.5" cy="31" r=".06"/>
<circle cx="187.5" cy="22.1" r=".06"/>
<circle cx="187.5" cy="33.3" r=".06"/>
<circle cx="187.5" cy="24.3" r=".06"/>
<circle cx="188.6" cy="27.7" r=".06"/>
<circle cx="188.6" cy="20.9" r=".06"/>
<circle cx="188.6" cy="29.9" r=".06"/>
<circle cx="189.8" cy="24.3" r=".06"/>
<circle cx="189.8" cy="26.5" r=".06"/>
<circle cx="189.8" cy="33.3" r=".06"/>
<circle cx="190.9" cy="23.2" r=".06"/>
<circle cx="190.9" cy="29.9" r=".06"/>
<circle cx="190.9" cy="32.2" r=".06"/>
<circle cx="192" cy="26.5" r=".06"/>
<circle cx="192" cy="28.8" r=".06"/>
<circle cx="193.1" cy="34.4" r=".06"/>
<circle cx="193.1" cy="25.4" r=".06"/>
<circle cx="193.1" cy="32.2" r=".06"/>
<circle cx="193.1" cy="23.2" r=".06"/>
<circle cx="194.3" cy="31" r=".06"/>
<circle cx="194.3" cy="22.1" r=".06"/>
<circle cx="194.3" cy="28.8" r=".06"/>
<circle cx="195.4" cy="34.4" r=".06"/>
<circle cx="195.4" cy="25.4" r=".06"/>
<circle cx="195.4" cy="27.7" r=".06"/>
<circle cx="196.5" cy="31" r=".06"/>
<circle cx="196.5" cy="22.1" r=".06"/>
<circle cx="196.5" cy="24.3" r=".06"/>
<circle cx="196.5" cy="33.3" r=".06"/>
<circle cx="156.8" cy="40" r=".06"/>
<circle cx="159.1" cy="42.3" r=".06"/>
<circle cx="159.1" cy="40" r=".06"/>
<circle cx="161.3" cy="42.3" r=".06"/>
<circle cx="162.4" cy="41.2" r=".06"/>
<circle cx="164.7" cy="41.2" r=".06"/>
<circle cx="165.8" cy="40" r=".06"/>
<circle cx="187.5" cy="42.3" r=".06"/>
<circle cx="189.8" cy="42.3" r=".06"/>
<circle cx="190.9" cy="41.2" r=".06"/>
<circle cx="193.1" cy="41.2" r=".06"/>
<circle cx="196.5" cy="42.3" r=".06"/>
</g>
<!-- layer: Components 3 -->
<g fill="none" stroke="#000" stroke-width=".21">
<path d="M51.9 192.2a1.01 1.01 0 0 0-1 1v10.5h7v-10.5a1.01 1.01 0 0 0-1-1M51.9 192.2h5M165.4 192.2a1.01 1.01 0 0 0-1 1v10.5h7v-10.5a1.01 1.01 0 0 0-1-1M165.4 192.2h5M50.9 203.7h7v1.1h-7zM55.8 212.8h.2l.3-.4v-6.9h-3.6l.1 7.1 .4 .2 2.6 .1M164.4 203.7h7v1h-7zM166 205.5h3.6v6.8l-.3 .5h-2.8l-.5-.2z"/>
<circle cx="54.4" cy="198" r="3"/>
<circle cx="167.9" cy="197.9" r="3"/>
</g>
<!-- layer: Title Block -->
<g fill="none" stroke="#000" stroke-width=".21">
<path d="M53.1 32.8h20M49.8 49.1h20M64.9 75h-2.1l-8.5 8.4M55.5 92.4h5.1M63 141.9h-2.2l-3.4 3.5M65.1 188.2h-2.2l-3.5 3.5M157.2 188.2h2.2l3.5 3.5M71.6 201.9h-2.2l-3.5 3.5M150.7 201.9h2.2l3.5 3.5M55.9 227.3l-8.5 8.4h-2.2M64.2 221.2l8.4 8.5h2.2M79.2 220.8l3.4 3.4h2.2"/>
<path d="M166.3 227.3l8.4 8.4h2.2M3.4 261.4h203v27.5h-203zM51.4 266.9h155M51.4 272.4h155M51.4 277.9h155M51.4 261.4v27.5M72.4 261.4v27.5M121.4 261.4v27.5M142.4 261.4v27.5M183.4 261.4v11M51.4 283.4h155M183.4 283.4v5.5"/>
</g>
<g fill="#000" stroke="#000" stroke-width=".21">
<path d="M50.9 32.8l2.2-.3v.7zM47.6 49.1l2.2-.4v.8zM54 83.2l.5 .5-1.8 1.3zM53.4 92.4l2.1-.3v.7zM57.1 145.1l.5 .5-1.8 1.3zM59.2 191.5l.5 .5-1.8 1.2zM163.1 191.5l1.3 1.7-1.8-1.2zM65.7 205.2l.5 .5-1.8 1.2zM156.6 205.1l1.3 1.8-1.8-1.3zM55.6 227l1.8-1.3-1.3 1.8zM62.6 219.7l1.8 1.3-.5 .5zM77.6 219.3l1.8 1.2-.5 .5z"/>
<path d="M164.7 225.7l1.8 1.3-.5 .5z"/>
</g>
<g font-size="5.6">
<text x="106.9" y="68.9">Vertical sliding double hung window</text>
<text x="106.5" y="73.9">Residential 2 pane</text>
</g>
<g font-size="4.2">
<text x="106.6" y="82.9">Features:</text>
<text x="106.7" y="142.9">Specifications:</text>
<text x="73.4" y="266.2">Timber flat 4 sides</text>
<text x="144.4" y="266.2">DH102_RT10</text>
<text x="185.4" y="265.9">1:2</text>
<text x="73.4" y="271.7">A:A &amp; B:B</text>
<text x="144.4" y="271.6">11-08-21</text>
<text x="185.4" y="271.6">001</text>
<text x="73.4" y="277.2">-</text>
<text x="144.4" y="277.2">Double Hung</text>
<text x="73.4" y="282.7">-</text>
<text x="144.4" y="282.6">Residential</text>
<text x="73.4" y="288.2">-</text>
<text x="144.4" y="288.1">Single</text>
<text x="185.4" y="288.2">6mm</text>
</g>
<g font-size="3.5">
<text x="74.8" y="104.1">SECTION A-A</text>
<text x="83.3" y="238.5">SECTION B-B</text>
<text x="7" y="266.3">Neotechnical Industries Ltd</text>
</g>
<g font-size="3.1">
<text x="167.5" y="11.3">A</text>
<text x="152.3" y="27">B</text>
<text x="169.1" y="27">B</text>
<text x="151.8" y="47">DH102</text>
<text x="167.5" y="46.1">A</text>
<text x="181.9" y="47">DH102</text>
</g>
<g font-size="2.8">
<text x="73.4" y="33.8">N1384 Head</text>
<text x="70.1" y="53.2">head rebate for drawing</text>
<text x="70.1" y="49.8">Glass shown below</text>
<text x="70.2" y="56.5">clarity only</text>
<text x="65.2" y="76">Midseal</text>
<text x="106.8" y="87.9">Sashless panes of glass move within their own plane</text>
<text x="61" y="93.2">OVERLAP NOT TO SCALE</text>
<text x="106.7" y="92.9">Provides high and low ventilation</text>
<text x="61.1" y="96.5">Typically 100mm</text>
<text x="106.7" y="97.9">Narrow aluminium profiles</text>
<text x="106.8" y="106.3">(frames may need to be adapted to suit)</text>
<text x="106.8" y="102.9">Can be retrofitted to solve ventilation problems</text>
<text x="106.7" y="112.9">Removable midseal closes off winter draughts</text>
<text x="106.7" y="117.9">Lock open position provides secure ventilation</text>
<text x="106.8" y="126">sliding pane (shown at top)</text>
<text x="106.9" y="122.6">Acrylic lifting handle may be positioned at the bottom or top of the bottom</text>
<text x="106.9" y="132.9">Available with or without a Base Pane</text>
<text x="63.3" y="142.9">N1385 Sill</text>
<text x="106.8" y="152.9">Curved and/or raking heads available</text>
<text x="106.7" y="157.9">Frame height from 600mm</text>
<text x="106.7" y="162.9">Frame width from 370mm</text>
<text x="106.9" y="167.9">Annealed, laminated, toughened or Low E glass available as standard</text>
<text x="106.7" y="172.9">Most powder coated and anodised aluminium finishes available as standard</text>
<text x="65.5" y="189">Shugg Lock - typically</text>
<text x="129.6" y="189">Shugg Lock - typically</text>
<text x="65.4" y="192.3">required on one side</text>
<text x="65.5" y="195.7">only</text>
<text x="131.3" y="192.3">required on one side</text>
<text x="151.6" y="195.7">only</text>
<text x="71.9" y="203">Guide N1382</text>
<text x="133.9" y="202.9">Guide N1382</text>
<text x="85.2" y="225.3">Glass</text>
<text x="75.2" y="230.7">'h' Plastic</text>
<text x="28.4" y="236.8">Guide N1382</text>
<text x="177.3" y="236.8">Guide N1382</text>
<text x="52.4" y="264.1">Frame Type</text>
<text x="52.5" y="269.7">Section</text>
<text x="122.4" y="264.1">Drawing name</text>
<text x="122.4" y="269.6">Date drawn</text>
<text x="170.2" y="269.6">Revision</text>
<text x="170.3" y="264.2">Scale</text>
<text x="8.8" y="271.8">9 McDonald St, Sandringham,</text>
<text x="21.4" y="275.1">Auckland.</text>
<text x="52.5" y="275.1">Notes</text>
<text x="122.6" y="275.1">Window style</text>
<text x="11.9" y="281.8">Email: info@shugg.co.nz</text>
<text x="15" y="278.5">Phone: 09 815 0481</text>
<text x="52.5" y="280.6">Notes</text>
<text x="122.6" y="280.7">Window format</text>
<text x="16.5" y="285.2">www.shugg.co.nz</text>
<text x="52.5" y="286.1">Notes</text>
<text x="122.5" y="286.2">Glazing</text>
<text x="170.3" y="286.1">Thickness</text>
</g>
<g font-size="2.1">
<text x="20" y="291.4">Details subject to change without notice. Exterior frames by others, Neotechnical Industries Ltd does not own the rights to exterior frames shown and are indicative only. All other details</text>
<text x="56.6" y="293.9">© Neotechnical Industries Ltd, not to be reproduced, altered or distributed in any form without permission.</text>
</g>
<g font-size="1.4">
<text x="47.3" y="5.8">42</text>
<text x="21.9" y="143.1">NOT TO SCALE</text>
<text x="23.7" y="141.5">Base Pane</text>
<text x="22" y="144.8">Standard Height</text>
<text x="22.9" y="148.2">Other heights</text>
<text x="24.3" y="149.8">available</text>
<text x="24.7" y="146.5">125mm</text>
<text x="47.3" y="183.4">42</text>
<text x="20.1" y="215.7">42</text>
<text x="200.7" y="215.7">42</text>
</g>
<g font-size="1">
<text x="151.8" y="8.9">2 Panel Double Hung</text>
<text x="152" y="10.2">125mm Base Pane -</text>
<text x="153.2" y="11.5">Closed Position</text>
<text x="181.8" y="8.8">2 Panel Double Hung</text>
<text x="182" y="10.1">125mm Base Pane -</text>
<text x="183.5" y="11.4">Open Position</text>
<text x="157.9" y="41.6">Fixed base pane</text>
<text x="187.9" y="41.6">Fixed base pane</text>
</g>
</svg>
